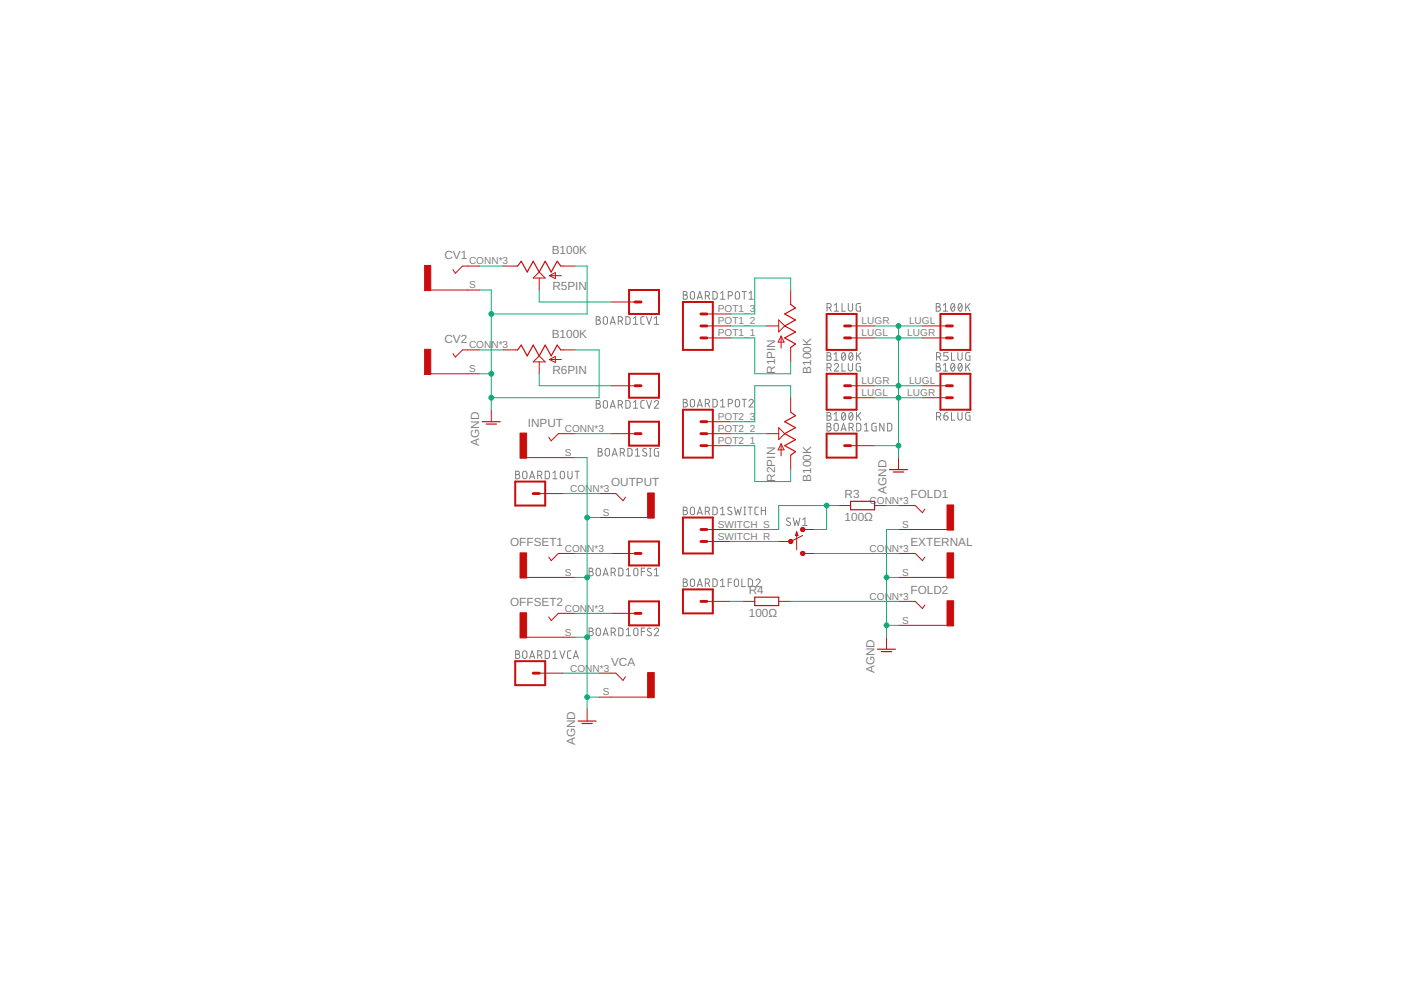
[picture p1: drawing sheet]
<svg xmlns="http://www.w3.org/2000/svg" width="297mm" height="210mm" viewBox="0 0 297 210" stroke-linecap="round" stroke-linejoin="round" font-family="sans-serif">
<g fill="none" stroke="#808080" stroke-width=".21">
<path d="M126.4 67.1h.5a.36 .36 0 0 1 .3 .4 .36 .36 0 0 1-.3 .4 .46 .46 0 0 1 .4 .4 .46 .46 0 0 1-.4 .5h-.5zM126.4 67.9h.5M128 67.3l.4-.2 .4 .3v.9a.44 .44 0 0 1-.4 .5 .44 .44 0 0 1-.5-.5zM129.4 68.8l.5-1.7 .6 1.7M129.5 68.4h.8M131.1 68.1h.4a.46 .46 0 0 0 .5-.5 .46 .46 0 0 0-.5-.5h-.4v1.7M131.6 68.1l.4 .7M132.7 67.1l.6 .1 .3 .2v.9l-.3 .4-.6 .1zM134.3 68.8h.9M134.3 67.5l.5-.4v1.7M136.6 67.1l-.5 .1-.2 .3v1.1l.2 .1 .5 .1M137.1 67.1l.5 1.7 .6-1.7"/>
<path d="M138.7 68.8h.9M138.7 67.5l.5-.4v1.7M144.9 61.8h.4a.37 .37 0 0 1 .4 .4 .37 .37 0 0 1-.4 .3 .44 .44 0 0 1 .5 .5 .44 .44 0 0 1-.5 .4h-.4zM144.9 62.5h.4M146.5 62l.3-.2 .3 .2 .2 1a.44 .44 0 0 1-.5 .4 .44 .44 0 0 1-.4-.4zM147.8 63.4l.6-1.6 .5 1.6M148 63h.8M149.5 62.7h.5a.46 .46 0 0 0 .5-.4 .46 .46 0 0 0-.5-.5h-.5v1.6M150.1 62.7l.4 .7M151.2 61.8h.6l.2 .3 .1 .9-.3 .4h-.6zM152.8 63.4h.9M152.8 62.2l.4-.4v1.6"/>
<path d="M154.4 62.7h.5a.46 .46 0 0 0 .4-.4 .46 .46 0 0 0-.4-.5h-.5v1.6M156 62l.3-.2 .4 .2 .1 1a.46 .46 0 0 1-.5 .4 .46 .46 0 0 1-.4-.4zM157.4 61.8h.8M157.8 61.8v1.6M158.8 63.4h.9M158.8 62.2l.5-.4v1.6M175.3 74.8h.5a.36 .36 0 0 1 .3 .3 .36 .36 0 0 1-.3 .4 .46 .46 0 0 1 .4 .4 .46 .46 0 0 1-.4 .5h-.5zM175.3 65.3h.5a.46 .46 0 0 0 .4-.5 .46 .46 0 0 0-.4-.5h-.5v1.7M175.3 78h.5a.46 .46 0 0 0 .4-.5 .46 .46 0 0 0-.4-.5h-.5v1.7M175.3 75.5h.5M175.9 65.3l.3 .7M175.9 78l.3 .7"/>
<path d="M176.8 76.4h.9M176.8 75.1l.5-.3v1.6M176.9 77.4a.44 .44 0 0 1 .6-.3 .44 .44 0 0 1 .2 .7l-.8 .9h.9M176.9 66h.9M176.9 64.7l.4-.4v1.7M178.5 64.3v1.7h.7M178.5 77v1.7h.7M178.6 74.9l.1-.1a.8 .8 0 0 1 .7 .5 .8 .8 0 0 1-.2 .9l-.4 .2a1.04 1.04 0 0 1-.2-1.5zM179.2 75.1l-.7 .9M179.9 64.3v1.2a.46 .46 0 0 0 .4 .5 .46 .46 0 0 0 .5-.5v-1.2M179.9 77v1.2a.46 .46 0 0 0 .4 .5 .46 .46 0 0 0 .5-.5v-1.2M180.1 74.9l.3-.1a.97 .97 0 0 1 0 1.6 1.02 1.02 0 0 1-.3-1.5z"/>
<path d="M180.8 75.1l-.8 .9M181.6 74.8v1.6M181.9 75.4l.6 1M182.4 64.3h-.5l-.4 .3v1.2l.3 .2h.6v-.9h-.2M182.4 77l-.6 .1-.3 .2v1l.3 .4h.6v-.9h-.2M182.5 74.8l-.9 1M198.5 64.3h.4a.36 .36 0 0 1 .4 .4 .36 .36 0 0 1-.4 .4 .46 .46 0 0 1 .5 .4 .46 .46 0 0 1-.5 .5h-.4zM198.5 77h.4a.36 .36 0 0 1 .4 .4 .36 .36 0 0 1-.4 .4 .46 .46 0 0 1 .5 .4 .46 .46 0 0 1-.5 .5h-.4zM198.5 65.1h.4M198.5 77.8h.4M198.6 75.7h.4a.46 .46 0 0 0 .5-.5 .46 .46 0 0 0-.5-.4h-.4v1.6M199.1 75.7l.4 .7"/>
<path d="M200 66h.9M200 64.7l.4-.4v1.7M200 77.4l.4-.4v1.7M200 78.7h.9M201 74.8h-.9v.7h.6a.46 .46 0 0 1 .3 .4 .46 .46 0 0 1-.3 .5h-.6M201.7 74.8v1.6h.8M201.8 64.5l.2-.2a.97 .97 0 0 1 0 1.7 1.02 1.02 0 0 1-.2-1.5zM201.8 77.2l.2-.2a.97 .97 0 0 1 0 1.7 1.02 1.02 0 0 1-.2-1.5zM202.4 64.7l-.7 .9M202.4 77.4l-.7 .9M203.1 74.8v1.1a.44 .44 0 0 0 .4 .5 .44 .44 0 0 0 .5-.5v-1.1M203.3 64.5l.3-.2a.97 .97 0 0 1 0 1.7 1.02 1.02 0 0 1-.3-1.5z"/>
<path d="M203.3 77.2l.1-.1a.8 .8 0 0 1 .7 .5 .8 .8 0 0 1-.2 .8l-.2 .3a.8 .8 0 0 1-.6-.6 .8 .8 0 0 1 .2-.8zM203.9 64.7l-.7 .9M203.9 77.4l-.7 .9M204.7 64.3v1.7M204.7 77v1.7M205.1 65l.6 1M205.1 77.7l.6 1M205.7 74.8h-.7l-.2 .2-.1 1 .3 .4h.7v-.9h-.3M205.7 64.3l-1 1M205.7 77l-1 1M109.3 99.9h.5a.36 .36 0 0 1 .3 .4 .36 .36 0 0 1-.3 .3 .44 .44 0 0 1 .4 .5 .44 .44 0 0 1-.4 .4h-.5zM115.6 99.9h.6l.3 .3v.9l-.3 .4h-.6z"/>
<path d="M120.4 99.9v1.2a.44 .44 0 0 0 .4 .4 .44 .44 0 0 0 .5-.4v-1.2M121.9 99.9h.9M122.4 99.9v1.6M126.4 84.9h.5a.36 .36 0 0 1 .3 .4 .36 .36 0 0 1-.3 .3 .46 .46 0 0 1 .4 .5 .46 .46 0 0 1-.4 .5h-.5zM126.4 85.6h.5M126.8 95.1h.5a.36 .36 0 0 1 .3 .3 .36 .36 0 0 1-.3 .4 .46 .46 0 0 1 .4 .5 .46 .46 0 0 1-.4 .4h-.5zM126.8 95.8h.5M128 85l.4-.1 .3 .1 .1 1.1a.44 .44 0 0 1-.4 .5 .44 .44 0 0 1-.5-.5zM128.4 95.2l.4-.1 .3 .1 .1 1a.46 .46 0 0 1-.4 .5 .46 .46 0 0 1-.5-.5zM129.4 86.6l.5-1.7 .6 1.7M129.5 86.1h.8M129.8 96.7l.5-1.6 .6 1.6"/>
<path d="M129.9 96.3h.8M131.1 85.8h.4a.46 .46 0 0 0 .5-.4 .46 .46 0 0 0-.5-.5h-.4v1.7M131.5 96h.5a.44 .44 0 0 0 .4-.5 .44 .44 0 0 0-.4-.4h-.5v1.6M131.6 85.8l.4 .8M132 96l.4 .7M132.7 84.9l.6 .1 .3 .2v.9l-.3 .4-.6 .1zM133.1 95.1h.6l.3 .3v1l-.3 .3h-.6zM134.3 85.3l.5-.4v1.7M134.3 86.6h.9M134.7 96.7h.9M134.7 95.4l.5-.3v1.6M136.6 84.9h-.5l-.2 .4v1l.2 .2 .5 .1"/>
<path d="M137.1 95.2l-.6-.1-.2 .3 .1 .3 .7 .4a.42 .42 0 0 1-.1 .6 .42 .42 0 0 1-.6-.1l-.2-.1M137.1 84.9l.5 1.7 .6-1.7M137.7 96.7h.4M137.7 95.1h.4M137.9 95.1v1.6M138.7 85.3a.45 .45 0 0 1 .7-.4 .45 .45 0 0 1 .1 .7l-.8 1h.9M139.6 95.1h-.6l-.2 .2v1.3l.8 .1v-.9h-.2M144.9 84.7h.4a.36 .36 0 0 1 .4 .3 .36 .36 0 0 1-.4 .4 .46 .46 0 0 1 .5 .4 .46 .46 0 0 1-.5 .5h-.4zM144.9 85.4h.4M146.5 84.8l.3-.1 .3 .1 .2 1a.44 .44 0 0 1-.5 .5 .44 .44 0 0 1-.4-.5zM147.8 86.3l.6-1.6 .5 1.6M148 85.9h.8"/>
<path d="M149.5 85.6h.5a.46 .46 0 0 0 .5-.5 .46 .46 0 0 0-.5-.4h-.5v1.6M150.1 85.6l.4 .7M151.2 84.7h.6l.2 .2 .1 .9-.3 .5h-.6zM152.8 85l.4-.3v1.6M152.8 86.3h.9M154.4 85.6h.5a.46 .46 0 0 0 .4-.5 .46 .46 0 0 0-.4-.4h-.5v1.6M156 84.8l.3-.1 .4 .1 .1 1a.46 .46 0 0 1-.5 .5 .46 .46 0 0 1-.4-.5zM157.4 84.7h.8M157.8 84.7v1.6M158.8 85a.44 .44 0 0 1 .6-.3 .44 .44 0 0 1 .2 .7l-.8 .9h.9M175.3 87.5h.5a.36 .36 0 0 1 .3 .3 .36 .36 0 0 1-.3 .4 .46 .46 0 0 1 .4 .4 .46 .46 0 0 1-.4 .5h-.5zM175.3 89.7h.5a.36 .36 0 0 1 .3 .4 .36 .36 0 0 1-.3 .4 .46 .46 0 0 1 .4 .4 .46 .46 0 0 1-.4 .5h-.5z"/>
<path d="M175.3 88.2h.5M175.3 90.5h.5M176.8 87.8l.5-.3v1.6M176.8 89.1h.9M177 89.9l.3-.2 .3 .2 .1 1a.46 .46 0 0 1-.4 .5 .46 .46 0 0 1-.5-.5zM178.3 91.4l.5-1.7 .6 1.7M178.4 91h.8M178.6 87.6l.1-.1a.8 .8 0 0 1 .7 .5 .8 .8 0 0 1-.2 .9l-.4 .2a1.04 1.04 0 0 1-.2-1.5zM179.2 87.8l-.7 .9M180 90.7h.5a.46 .46 0 0 0 .4-.5 .46 .46 0 0 0-.4-.5h-.5v1.7M180.1 87.6l.3-.1a.97 .97 0 0 1 0 1.6 1.02 1.02 0 0 1-.3-1.5zM180.6 90.7l.3 .7"/>
<path d="M180.8 87.8l-.8 .9M181.6 87.5v1.6M181.6 89.7l.6 .1 .3 .2v1.1l-.3 .2-.6 .1zM181.9 88.1l.6 1M182.5 87.5l-.9 1M183.2 91.4h.9M183.2 90.1l.5-.4v1.7M185.8 89.7l-.7 .1-.2 .2 .1 1.3 .8 .1v-.9h-.3M187.4 89.7v1.7l-.9-1.7v1.7M188.2 89.7l.6 .1 .3 .2v1.1l-.3 .2-.6 .1zM198.6 88.4h.4a.46 .46 0 0 0 .5-.5 .46 .46 0 0 0-.5-.4h-.4v1.6M199.1 88.4l.4 .7"/>
<path d="M200.1 88.2h.6a.45 .45 0 0 1 .3 .5 .45 .45 0 0 1-.5 .4 .45 .45 0 0 1-.4-.5zM200.9 87.5l-.5 .1-.3 .6M201.7 87.5v1.6h.8M203.1 87.5v1.1a.44 .44 0 0 0 .4 .5 .44 .44 0 0 0 .5-.5v-1.1M205.7 87.5h-.7l-.2 .2 .1 1.3 .8 .1v-.9h-.3M109.3 100.6h.5M110.9 100l.4-.1 .3 .1 .1 1.1a.46 .46 0 0 1-.4 .4 .46 .46 0 0 1-.5-.4zM112.3 101.5l.5-1.6 .6 1.6M112.4 101.1h.8M114 100.8h.4a.44 .44 0 0 0 .5-.4 .44 .44 0 0 0-.5-.5h-.4v1.6M114.5 100.8l.4 .7M117.2 101.5h.9"/>
<path d="M117.2 100.3l.5-.4v1.6M118.9 100l.3-.1 .3 .1 .2 1.1a.44 .44 0 0 1-.5 .4 .44 .44 0 0 1-.4-.4zM144.9 107.5h.4a.36 .36 0 0 1 .4 .4 .36 .36 0 0 1-.4 .3 .44 .44 0 0 1 .5 .5 .44 .44 0 0 1-.5 .4h-.4zM144.9 108.2h.4M146.5 107.7l.3-.2 .3 .2 .2 1a.44 .44 0 0 1-.5 .4 .44 .44 0 0 1-.4-.4zM147.8 109.1l.6-1.6 .5 1.6M148 108.7h.8M149.5 108.4h.5a.44 .44 0 0 0 .5-.4 .44 .44 0 0 0-.5-.5h-.5v1.6M150.1 108.4l.4 .7M151.2 107.5h.6l.2 .3 .1 .9-.3 .4h-.6zM152.8 107.9l.4-.4v1.6M152.8 109.1h.9"/>
<path d="M155.1 107.7a.41 .41 0 0 0-.6-.1 .41 .41 0 0 0 0 .6l.5 .3a.44 .44 0 0 1-.1 .7 .44 .44 0 0 1-.6-.3M155.7 107.5l.4 1.6 .3-1 .4 1 .4-1.6M157.7 109.1h.4M157.7 107.5h.4M157.9 107.5v1.6M158.6 107.5h.9M159 107.5v1.6M160.8 107.5h-.5l-.2 .4v1l.2 .2h.5M161.4 108.2h.9M161.4 107.5v1.6M162.3 107.5v1.6M167.5 109.9a.41 .41 0 0 0-.6 0 .41 .41 0 0 0 0 .6l.5 .2a.41 .41 0 0 1 .1 .7 .41 .41 0 0 1-.6-.1l-.2-.1"/>
<path d="M168.2 109.8l.3 1.6 .4-1.1 .3 1.1 .4-1.6M170.2 110.2l.5-.4v1.6M170.2 111.4h.9M109.3 138h.5a.36 .36 0 0 1 .3 .3 .36 .36 0 0 1-.3 .4 .46 .46 0 0 1 .4 .5 .46 .46 0 0 1-.4 .4h-.5zM109.3 138.7h.5M110.9 138.1l.4-.1 .3 .1 .1 1a.46 .46 0 0 1-.4 .5 .46 .46 0 0 1-.5-.5zM112.3 139.6l.5-1.6 .6 1.6M112.4 139.2h.8M114 138.9h.4a.46 .46 0 0 0 .5-.5 .46 .46 0 0 0-.5-.4h-.4v1.6M114.5 138.9l.4 .7M115.6 138h.6l.3 .3v.8l-.3 .5h-.6zM117.2 138.3l.5-.3v1.6"/>
<path d="M117.2 139.6h.9M118.7 138l.5 1.6 .6-1.6M121.1 138h-.5l-.3 .3 .1 1.1 .2 .2h.5M121.6 139.6l.5-1.6 .5 1.6M121.7 139.2h.8M124.9 120.5h.4a.36 .36 0 0 1 .4 .3 .36 .36 0 0 1-.4 .4 .46 .46 0 0 1 .5 .4 .46 .46 0 0 1-.5 .5h-.4zM124.9 133.2h.4a.36 .36 0 0 1 .4 .3 .36 .36 0 0 1-.4 .4 .46 .46 0 0 1 .5 .4 .46 .46 0 0 1-.5 .5h-.4zM124.9 121.2h.4M124.9 133.9h.4M126.5 120.6l.3-.1 .4 .1 .1 1a.46 .46 0 0 1-.5 .5 .46 .46 0 0 1-.4-.5zM126.5 133.3l.3-.1 .4 .1 .1 1a.46 .46 0 0 1-.5 .5 .46 .46 0 0 1-.4-.5zM127.9 122.1l.5-1.6 .5 1.6"/>
<path d="M127.9 134.8l.5-1.6 .5 1.6M128 121.7h.8M128 134.4h.8M129.6 121.4h.4a.46 .46 0 0 0 .5-.5 .46 .46 0 0 0-.5-.4h-.4v1.6M129.6 134.1h.4a.46 .46 0 0 0 .5-.5 .46 .46 0 0 0-.5-.4h-.4v1.6M130.1 121.4l.4 .7M130.1 134.1l.4 .7M131.2 120.5h.6l.3 .2v1.1l-.3 .2-.6 .1zM131.2 133.2h.6l.3 .2v1.1l-.3 .2-.6 .1zM132.8 122.1h.9M132.8 120.8l.4-.3v1.6M132.8 133.5l.4-.3v1.6"/>
<path d="M132.8 134.8h.9M134.5 120.6l.3-.1 .4 .2 .1 .9a.44 .44 0 0 1-.5 .5 .44 .44 0 0 1-.4-.5zM134.5 133.3l.3-.1 .3 .1 .2 1a.44 .44 0 0 1-.5 .5 .44 .44 0 0 1-.4-.5zM136 121.2h.7M136 133.9h.7M136.7 120.5h-.7v1.6M136.7 133.2h-.7v1.6M138 120.6l-.4-.1-.3 .3 .1 .3 .5 .3a.38 .38 0 0 1 .2 .5 .38 .38 0 0 1-.5 .2l-.4-.2M138 133.3l-.5-.1-.2 .3 .1 .3 .5 .3a.4 .4 0 0 1 .1 .6 .4 .4 0 0 1-.6 0l-.2-.1M138.7 133.5a.45 .45 0 0 1 .7-.3 .45 .45 0 0 1 .1 .7l-.8 .9h.9M138.7 120.8l.5-.3v1.6M138.7 122.1h.9"/>
<path d="M144.9 122.7h.4a.36 .36 0 0 1 .4 .4 .36 .36 0 0 1-.4 .4 .46 .46 0 0 1 .5 .4 .46 .46 0 0 1-.5 .5h-.4zM144.9 123.5h.4M146.5 122.9l.3-.2 .4 .3 .1 .9a.44 .44 0 0 1-.5 .5 .44 .44 0 0 1-.4-.5zM147.8 124.4l.6-1.7 .5 1.7M148 124h.8M149.5 123.7h.5a.46 .46 0 0 0 .5-.5 .46 .46 0 0 0-.5-.5h-.5v1.7M150.1 123.7l.4 .7M151.2 122.7l.6 .1 .2 .2 .1 .9-.3 .4-.6 .1zM152.8 123.1l.4-.4v1.7M152.8 124.4h.9M154.4 123.5h.7M155.1 122.7h-.7v1.7"/>
<path d="M155.8 122.9l.3-.2 .4 .3 .1 .9a.46 .46 0 0 1-.5 .5 .46 .46 0 0 1-.4-.5zM157.3 122.7v1.7h.7M158.6 122.7l.7 .1 .2 .2 .1 .9-.3 .4-.7 .1zM160.3 123.1a.44 .44 0 0 1 .6-.3 .44 .44 0 0 1 .1 .7l-.7 .9h.9"/>
</g>
<g fill="none" stroke="#c90d0c" stroke-width=".42">
<path d="M133.4 61.5h6.3v5.1h-6.3zM133.4 79.2h6.3v5.1h-6.3zM144.8 64h6.3v10.2h-6.3zM175.3 66.6h6.3v7.6h-6.3zM175.3 79.2h6.3v7.7h-6.3zM199.4 66.6h6.3v7.6h-6.3zM199.4 79.2h6.3v7.7h-6.3zM133.4 89.4h6.3v5.1h-6.3zM144.8 86.9h6.3v10.1h-6.3zM175.3 91.9h6.3v5.1h-6.3zM109.2 102.1h6.4v5.1h-6.4zM133.4 114.8h6.3v5.1h-6.3z"/>
<path d="M144.8 109.7h6.3v7.6h-6.3zM133.4 127.5h6.3v5.1h-6.3zM144.8 125h6.3v5h-6.3zM109.2 140.2h6.4v5.1h-6.4z"/>
</g>
<g fill="none" stroke="#c90d0c" stroke-width=".61">
<path d="M134.6 64h1.3M148.6 66.6h1.3M148.6 69.1h1.3M148.6 71.6h1.3M179.1 69.1h1.2M179.1 71.6h1.2M200.7 69.1h1.2M200.7 71.6h1.2M134.6 91.9h1.3M134.6 81.8h1.3M148.6 89.4h1.3M148.6 91.9h1.3"/>
<path d="M148.6 94.5h1.3M179.1 94.5h1.2M179.1 81.8h1.2M179.1 84.3h1.2M200.7 81.8h1.2M200.7 84.3h1.2M113.1 104.6h1.2M134.6 117.3h1.3M148.6 112.3h1.3M148.6 114.8h1.3M134.6 130h1.3M148.6 127.5h1.3"/>
<path d="M113.1 142.7h1.2"/>
</g>
<g fill="none" stroke="#c90d0c" stroke-width=".21">
<path d="M101.6 56.4h-3.5l-1.6 1.5-.5-.7M106.7 56.4h3M113.1 58.9l1.2-1.2 1.3 1.2zM114.3 58.9v2.6M116.5 58.4h2.5M116.5 58.4l1.3-.6v1.3zM118.9 56.4h3M91.3 61.5h10.3M91.3 79.2h10.3M101.6 74.2h-3.5l-1.6 1.5-.5-.7M106.7 74.2h3M113.1 76.7l1.2-1.2 1.3 1.2z"/>
<path d="M114.3 76.7v2.5M116.5 76.2l1.3-.6v1.3zM116.5 76.2h2.5M118.9 74.2h3M129.6 64h5M149.9 71.6h5M149.9 69.1h5M149.9 66.6h5M162.6 69.1h2.5M165.1 67.8l1.3 1.3-1.3 1.3zM165.6 71.3v2.5M165.6 71.3l.6 1.2h-1.2z"/>
<path d="M167.6 61.5v3M167.6 73.7v3M180.3 71.6h5.1M180.3 69.1h5.1M195.6 71.6h5.1M195.6 69.1h5.1M104.2 86.9v2.5M111.7 97h10.2M121.9 91.9h-3.5l-1.5 1.6-.5-.8M129.6 91.9h5M129.6 81.8h5M149.9 94.5h5"/>
<path d="M149.9 91.9h5M149.9 89.4h5M162.6 91.9h2.5M165.1 90.7l1.3 1.2-1.3 1.3zM165.6 94.1v2.5M165.6 94.1l.6 1.3h-1.2zM167.6 84.3v3.1M167.6 96.5v3.1M180.3 94.5h5.1M180.3 81.8h5.1M180.3 84.3h5.1M190.5 97v2.6"/>
<path d="M195.6 81.8h5.1M195.6 84.3h5.1M114.3 104.6h5.1M121.9 117.3h-3.5l-1.5 1.6-.5-.8M127 104.6h3.6l1.5 1.6 .5-.8M127 109.7h10.3M129.6 117.3h5M149.9 114.8h5M149.9 112.3h5M168.9 112.8v3.8M170.2 113.5l-2.6 1.3h-2.5M170.2 112.3h2.5"/>
<path d="M170.2 117.3h2.5M177.8 107.2h2.5M185.4 107.2h2.6M190.5 112.3h10.3M190.5 117.3h3.6l1.5 1.6 .5-.8M190.5 107.2h3.6l1.5 1.5 .5-.8M111.7 122.4h10.2M111.7 135.1h10.2M121.9 130h-3.5l-1.5 1.6-.5-.8M129.6 130h5M149.9 127.5h5M157.5 127.5h2.5"/>
<path d="M165.1 127.5h2.5M188 135.1v2.5M190.5 127.5h3.6l1.5 1.5 .5-.7M190.5 122.4h10.3M190.5 132.6h10.3M114.3 142.7h5.1M124.5 150.3v2.6M127 142.7h3.6l1.5 1.6 .5-.8M127 147.8h10.3"/>
</g>
<g fill="#c90d0c" stroke="#c90d0c" stroke-width=".21">
<path d="M89.9 56.3h1.4v5.3h-1.4z"/>
<path d="M89.9 74.1h1.4v5.3h-1.4z"/>
<path d="M110.3 91.8h1.4v5.4h-1.4z"/>
<path d="M137.3 104.5h1.4v5.4h-1.4z"/>
<path d="M110.3 117.2h1.4v5.4h-1.4z"/>
<path d="M110.3 129.9h1.4v5.4h-1.4z"/>
<path d="M137.3 142.6h1.4v5.3h-1.4z"/>
<path d="M200.8 127.4h1.4v5.3h-1.4z"/>
<path d="M200.8 107.1h1.4v5.3h-1.4z"/>
<path d="M200.8 117.2h1.4v5.4h-1.4z"/>
</g>
<g fill="none" stroke="#c90d0c" stroke-width=".25">
<path d="M109.7 56.4l.8-1 1.3 2.3 1.3-2.3 1.2 2.3 1.3-2.3 1.3 2.3 1.2-2.3 .8 1M109.7 74.2l.8-1 1.3 2.3 1.3-2.3 1.2 2.3 1.3-2.3 1.3 2.3 1.2-2.3 .8 1M167.6 64.5l1.1 .8-2.3 1.3 2.3 1.2-2.3 1.3 2.3 1.3-2.3 1.2 2.3 1.3-1.1 .8M102.3 89.4h3.8M103.1 89.9h2.2M167.6 87.4l1.1 .7-2.3 1.3 2.3 1.3-2.3 1.2 2.3 1.3-2.3 1.3 2.3 1.3-1.1 .7M188.6 99.6h3.8M168.9 112.8l.3 .7h-.5zM180.3 106.3h5.1v1.8h-5.1zM189.4 100.1h2.2M160 126.6h5.1v1.8h-5.1zM186.1 137.6h3.8"/>
<path d="M186.9 138.2h2.2M122.6 152.9h3.8M123.4 153.4h2.2"/>
</g>
<g fill="#c90d0c" stroke="#c90d0c" stroke-width=".21">
<path d="M169.9 111.9a.46 .46 0 0 1 .7 .2 .46 .46 0 0 1-.3 .6 .46 .46 0 0 1-.6-.4h.2a.26 .26 0 0 1 .4-.3 .26 .26 0 0 1 .1 .5 .26 .26 0 0 1-.5-.1l-.2-.1z" fill-rule="evenodd"/>
<path d="M169.9 117a.46 .46 0 0 1 .7 .2 .46 .46 0 0 1-.3 .6 .46 .46 0 0 1-.6-.5h.2a.26 .26 0 0 1 .4-.2 .26 .26 0 0 1 .1 .4 .26 .26 0 0 1-.5 0l-.2-.2z" fill-rule="evenodd"/>
<path d="M167.4 114.4a.46 .46 0 0 1 .7 .2 .46 .46 0 0 1-.4 .7 .46 .46 0 0 1-.5-.5h.2a.26 .26 0 0 1 .3-.2 .26 .26 0 0 1 .1 .4 .26 .26 0 0 1-.4-.1l-.2-.1z" fill-rule="evenodd"/>
</g>
<g fill="none" stroke="#0dab76" stroke-width=".21">
<path d="M101.6 56.4h5.1M121.9 56.4h2.6v10.2h-20.3M101.6 61.5h2.6v25.4M101.6 74.2h5.1M101.6 79.2h2.6M114.3 79.2v2.6h15.3M114.3 61.5v2.5h15.3M121.9 74.2h5.1v10.1h-22.8M154.9 69.1h7.7M154.9 71.6h5.1v7.6h7.6v-2.5M167.6 61.5v-2.6h-7.6v7.7h-5.1M185.4 69.1h10.2"/>
<path d="M185.4 71.6h10.2M190.5 69.1v27.9M121.9 91.9h7.7M121.9 97h2.6v53.3M154.9 91.9h7.7M154.9 94.5h5.1v7.6h7.6v-2.5M167.6 84.3v-2.5h-7.6v7.6h-5.1M185.4 94.5h5.1M185.4 84.3h10.2M185.4 81.8h10.2M119.4 104.6h7.6M121.9 117.3h7.7"/>
<path d="M124.5 109.7h2.5M154.9 114.8h10.2M172.7 117.3h17.8M175.3 107.2v5.1h-2.6M177.8 107.2h-12.7v5.1h-10.2M188 107.2h2.5M190.5 112.3h-2.5v22.8M121.9 130h7.7M121.9 122.4h2.6M121.9 135.1h2.6M154.9 127.5h2.6M167.6 127.5h22.9"/>
<path d="M188 122.4h2.5M188 132.6h2.5M119.4 142.7h7.6M124.5 147.8h2.5"/>
</g>
<g fill="#0dab76" stroke="#0dab76" stroke-width=".21">
<circle cx="124.5" cy="109.7" r=".51"/>
<circle cx="124.5" cy="122.4" r=".51"/>
<circle cx="124.5" cy="135.1" r=".51"/>
<circle cx="124.5" cy="147.8" r=".51"/>
<circle cx="188" cy="122.4" r=".51"/>
<circle cx="188" cy="132.6" r=".51"/>
<circle cx="190.5" cy="84.3" r=".51"/>
<circle cx="190.5" cy="81.8" r=".51"/>
<circle cx="190.5" cy="71.6" r=".51"/>
<circle cx="190.5" cy="94.5" r=".51"/>
<circle cx="190.5" cy="69.1" r=".51"/>
<circle cx="104.2" cy="66.6" r=".51"/>
<circle cx="104.2" cy="79.2" r=".51"/>
<circle cx="104.2" cy="84.3" r=".51"/>
<circle cx="175.3" cy="107.2" r=".51"/>
</g>
<g font-size="2.5" fill="#808080">
<text x="117" y="53.9">B100K</text>
<text x="94.2" y="54.9">CV1</text>
<text x="117.1" y="61.5">R5PIN</text>
<text x="117" y="71.6">B100K</text>
<text x="94.2" y="72.7">CV2</text>
<text x="117.1" y="79.3">R6PIN</text>
<text x="164.3" y="79.3" transform="rotate(-90 164.3 79.3)">R1PIN</text>
<text x="172" y="79.3" transform="rotate(-90 172 79.3)">B100K</text>
<text x="101.6" y="94.5" transform="rotate(-90 101.6 94.5)">AGND</text>
<text x="111.9" y="90.4">INPUT</text>
<text x="129.6" y="103.1">OUTPUT</text>
<text x="164.3" y="102.1" transform="rotate(-90 164.3 102.1)">R2PIN</text>
<text x="172" y="102.1" transform="rotate(-90 172 102.1)">B100K</text>
<text x="179.1" y="105.7">R3</text>
<text x="188" y="104.6" transform="rotate(-90 188 104.6)">AGND</text>
<text x="193" y="105.7">FOLD1</text>
<text x="179.1" y="110.5">100Ω</text>
<text x="108.2" y="115.8">OFFSET1</text>
<text x="193" y="115.8">EXTERNAL</text>
<text x="193" y="126">FOLD2</text>
<text x="108.2" y="128.5">OFFSET2</text>
<text x="158.8" y="130.8">100Ω</text>
<text x="158.8" y="126">R4</text>
<text x="129.6" y="141.2">VCA</text>
<text x="185.4" y="142.7" transform="rotate(-90 185.4 142.7)">AGND</text>
<text x="121.9" y="158" transform="rotate(-90 121.9 158)">AGND</text>
</g>
<g font-size="2.1" fill="#808080">
<text x="99.4" y="56.1">CONN*3</text>
<text x="99.4" y="61.1">S</text>
<text x="152.2" y="71.3">POT1_1</text>
<text x="152.2" y="68.7">POT1_2</text>
<text x="152.2" y="66.2">POT1_3</text>
<text x="182.7" y="71.3">LUGL</text>
<text x="182.7" y="68.7">LUGR</text>
<text x="192.4" y="71.3">LUGR</text>
<text x="192.7" y="68.7">LUGL</text>
<text x="99.4" y="73.8">CON</text>
<text x="104.2" y="73.8">N*3</text>
<text x="99.4" y="78.9">S</text>
<text x="182.7" y="84">LUGL</text>
<text x="182.7" y="81.4">LUGR</text>
<text x="192.4" y="84">LUGR</text>
<text x="192.7" y="81.4">LUGL</text>
<text x="152.2" y="89.1">POT2_3</text>
<text x="119.8" y="91.6">CONN*3</text>
<text x="152.2" y="94.1">POT2_1</text>
<text x="152.2" y="91.6">POT2_2</text>
<text x="119.8" y="96.7">S</text>
<text x="120.9" y="104.3">CONN*3</text>
<text x="184.4" y="106.8">CONN*3</text>
<text x="127.8" y="109.4">S</text>
<text x="152.2" y="111.9">SWITCH_S</text>
<text x="191.3" y="111.9">S</text>
<text x="119.8" y="117">CON</text>
<text x="124.5" y="117">N*3</text>
<text x="152.2" y="114.4">SWITCH_R</text>
<text x="184.4" y="117">CONN*3</text>
<text x="119.8" y="122.1">S</text>
<text x="191.3" y="122.1">S</text>
<text x="119.8" y="129.7">CON</text>
<text x="124.5" y="129.7">N*3</text>
<text x="184.4" y="127.1">CONN*3</text>
<text x="119.8" y="134.8">S</text>
<text x="191.3" y="132.2">S</text>
<text x="120.9" y="142.4">CONN*3</text>
<text x="127.8" y="147.5">S</text>
</g>
</svg>
